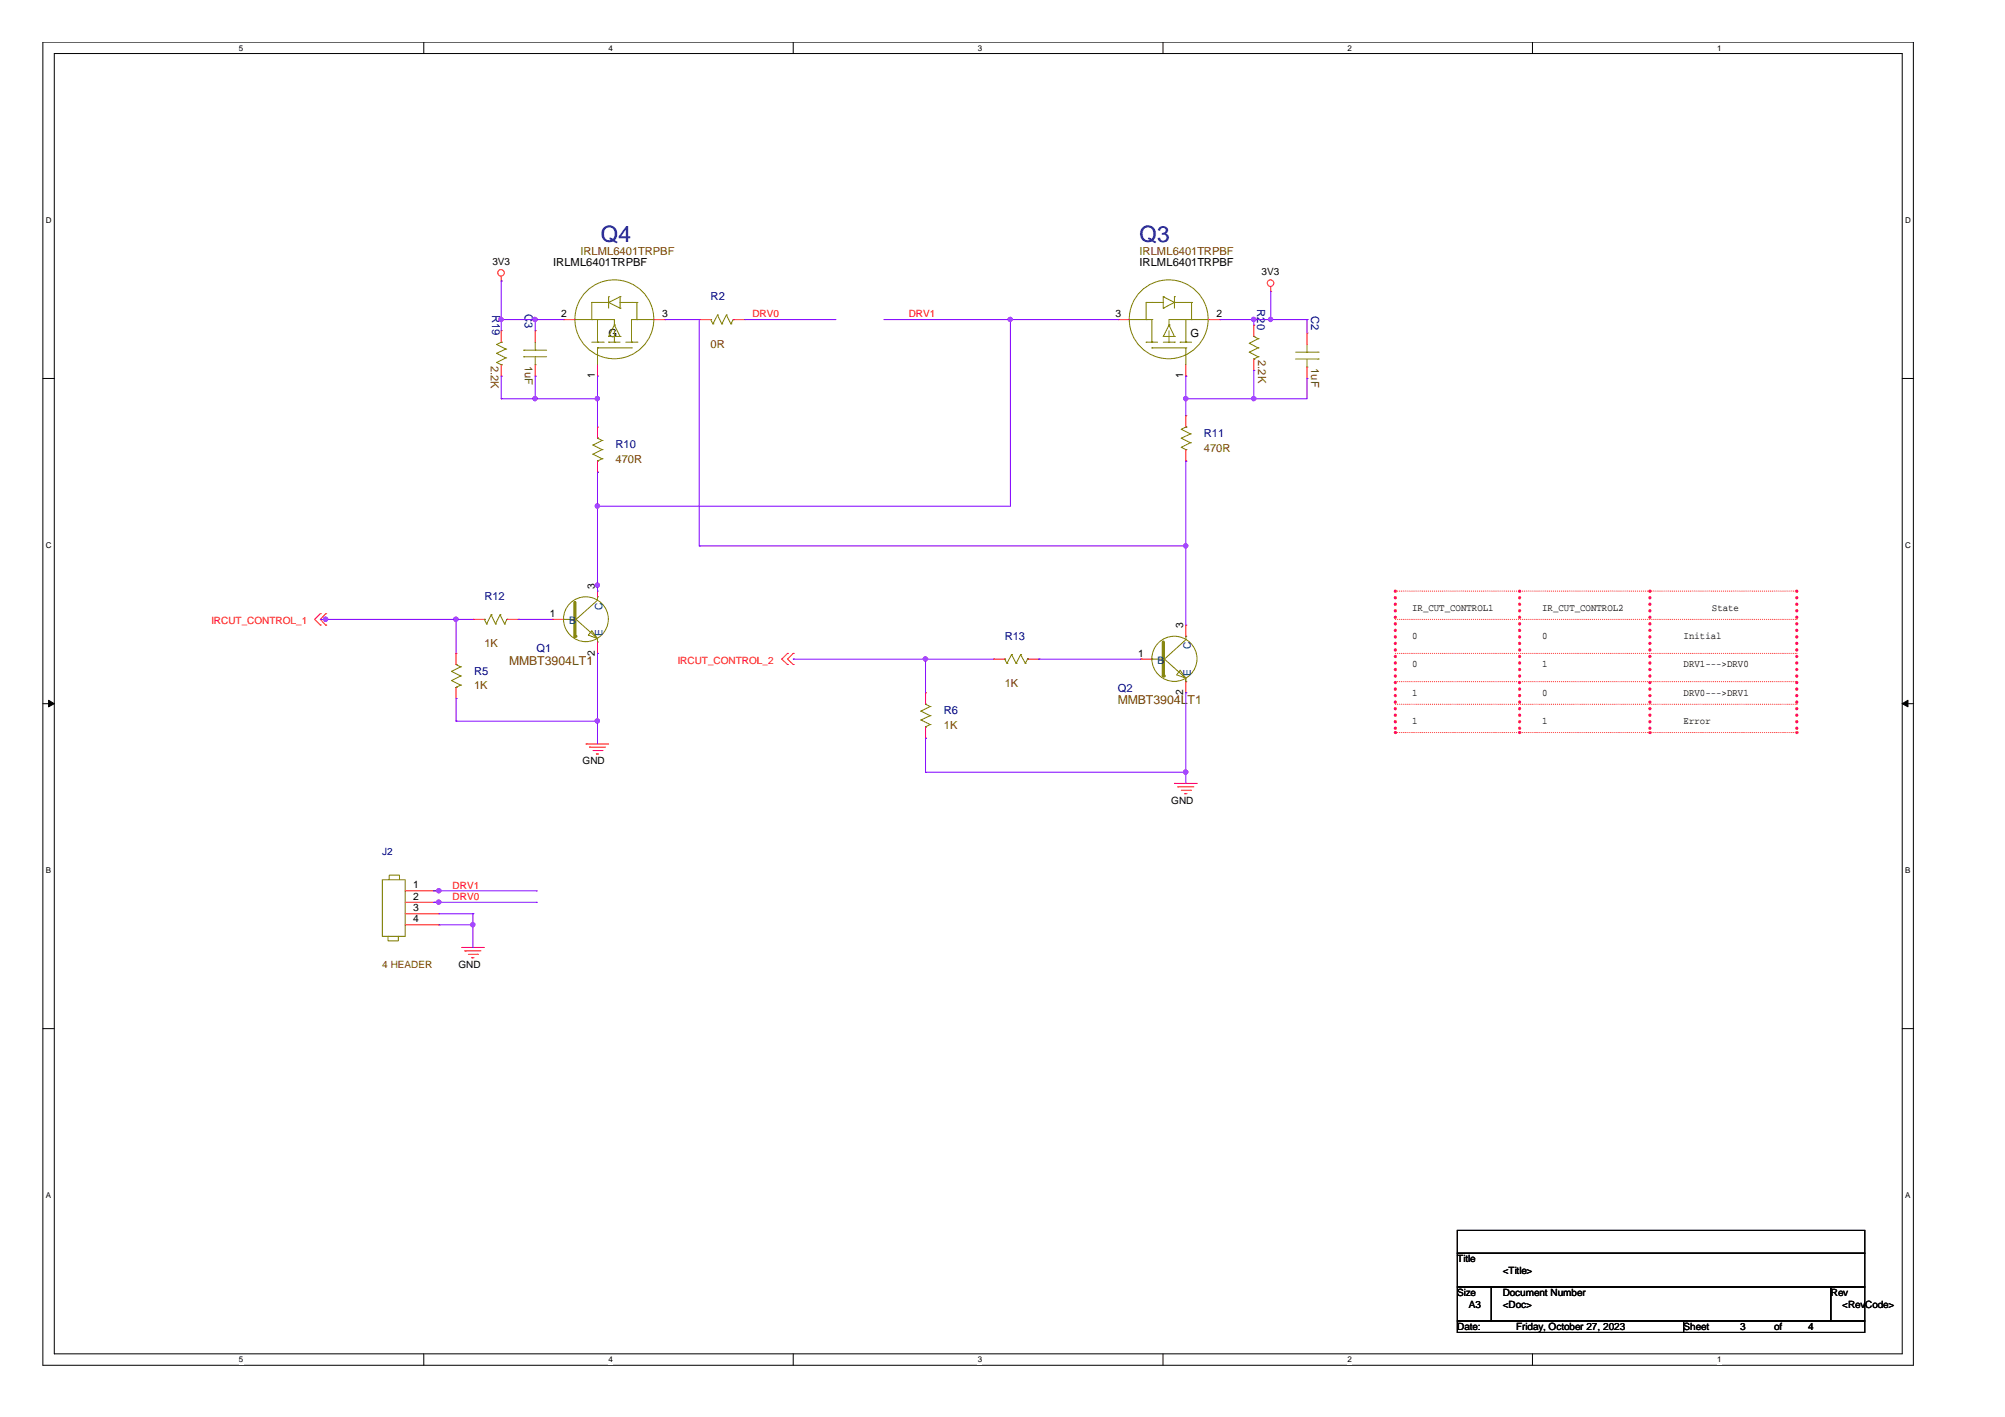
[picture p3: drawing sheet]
<svg xmlns="http://www.w3.org/2000/svg" width="297mm" height="210mm" viewBox="0 0 297 210" stroke-linecap="round" stroke-linejoin="round" font-family="sans-serif">
<path d="M6.3 6.2h277.2v196h-277.2zM8 7.9h273.8v192.6h-273.8z" fill="none" stroke="#000" stroke-width=".15"/>
<g fill="#fff">
<path d="M35.4 6.4h.6v1.4h-.6z"/>
<path d="M35.4 200.7h.6v1.4h-.6z"/>
</g>
<path d="M62.8 6.2v1.7M62.8 200.5v1.7" fill="none" stroke="#000" stroke-width=".15"/>
<g fill="#fff">
<path d="M90.1 6.4h.7v1.4h-.7z"/>
<path d="M90.1 200.7h.7v1.4h-.7z"/>
</g>
<path d="M117.5 6.2v1.7M117.5 200.5v1.7" fill="none" stroke="#000" stroke-width=".15"/>
<g fill="#fff">
<path d="M144.9 6.4h.6v1.4h-.6z"/>
<path d="M144.9 200.7h.6v1.4h-.6z"/>
</g>
<path d="M172.3 6.2v1.7M172.3 200.5v1.7" fill="none" stroke="#000" stroke-width=".15"/>
<g fill="#fff">
<path d="M199.6 6.4h.7v1.4h-.7z"/>
<path d="M199.6 200.7h.7v1.4h-.7z"/>
</g>
<path d="M227 6.2v1.7M227 200.5v1.7" fill="none" stroke="#000" stroke-width=".15"/>
<g fill="#fff">
<path d="M254.4 6.4h.6v1.4h-.6z"/>
<path d="M254.4 200.7h.6v1.4h-.6z"/>
<path d="M6.8 32h.8v1.3h-.8z"/>
<path d="M282.2 32h.9v1.3h-.9z"/>
<path d="M6.8 80.1h.8v1.4h-.8z"/>
<path d="M282.2 80.1h.9v1.4h-.9z"/>
</g>
<path d="M6.3 56.1h1.7M281.8 56.1h1.7" fill="none" stroke="#000" stroke-width=".15"/>
<g fill="#fff">
<path d="M6.8 128.3h.7v1.3h-.7z"/>
<path d="M282.2 128.3h.8v1.3h-.8z"/>
</g>
<path d="M6.3 104.2h1.7M281.8 104.2h1.7" fill="none" stroke="#000" stroke-width=".15"/>
<path d="M7.2 103.7l.8 .5-.8 .5zM281.8 104.2l.9-.5v1z" fill="#000" stroke="#000" stroke-width=".15"/>
<g fill="#fff">
<path d="M6.8 176.4h.7v1.4h-.7z"/>
<path d="M282.2 176.4h.8v1.4h-.8z"/>
</g>
<path d="M6.3 152.4h1.7M281.8 152.4h1.7" fill="none" stroke="#000" stroke-width=".15"/>
<path d="M206.7 87.6h59.5M266.2 87.6h.1" fill="none" stroke="#f00" stroke-width=".15" stroke-dasharray="0 .3"/>
<path d="M206.7 87.6v20.9" fill="none" stroke="#f00" stroke-width=".47" stroke-dasharray="0 .9"/>
<circle cx="206.7" cy="108.5" r=".23" fill="#f00" stroke-dasharray="0 .9"/>
<path d="M225.1 87.6v20.9" fill="none" stroke="#f00" stroke-width=".47" stroke-dasharray="0 .9"/>
<circle cx="225.1" cy="108.5" r=".23" fill="#f00" stroke-dasharray="0 .9"/>
<path d="M244.4 87.6v20.9" fill="none" stroke="#f00" stroke-width=".47" stroke-dasharray="0 .9"/>
<circle cx="244.4" cy="108.5" r=".23" fill="#f00" stroke-dasharray="0 .9"/>
<path d="M266.2 87.6v20.9" fill="none" stroke="#f00" stroke-width=".47" stroke-dasharray="0 .9"/>
<circle cx="266.2" cy="108.5" r=".23" fill="#f00" stroke-dasharray="0 .9"/>
<path d="M206.7 91.8h59.5M206.7 96.8h59.5M266.2 91.8h.1M266.2 96.8h.1M206.7 101h59.5M206.7 104.3h59.5M206.7 108.5h59.5M266.2 101h.1M266.2 104.3h.1M266.2 108.5h.1" fill="none" stroke="#f00" stroke-width=".15" stroke-dasharray="0 .3"/>
<g fill="none" stroke="#f00" stroke-width=".15">
<path d="M74.3 41.6h.1M74.3 41v.6M83.5 47.3h.1M83.5 47.3h1.7M88.5 55.7h.1M88.5 54v1.7M96.9 47.3h1.7M98.6 47.3h.1M165.6 47.3h.1M165.6 47.3h1.7M175.7 55.7h.1M175.7 54v1.7"/>
<path d="M179 47.3h1.7M180.7 47.3h.1M185.8 48.1h.1M185.8 54.9h.1M185.8 48.1v1.7M185.8 53.2v1.7M188.3 43.2h.1M188.3 42.5v.7M88.5 69.9h.1M88.5 63.3h.1M88.5 63.3v1.6M88.5 68.3v1.6"/>
<path d="M175.7 68.3h.1M175.7 61.6h.1M175.7 61.6v1.7M175.7 66.6v1.7M47.5 90.9h.1M47.5 92.6h.1M47.5 90.9l-.9 .9 .9 .8M48.3 90.9h.1M48.3 92.6h.1M48.3 90.9l-.8 .9 .8 .8M116.7 96.8h.1M116.7 98.4h.1"/>
<path d="M116.7 96.8l-.9 .8 .9 .8M117.5 96.8h.1M117.5 98.4h.1M117.5 96.8l-.8 .8 .8 .8M147.2 97.6h.1M147.2 97.6h1.6M152.2 97.6h1.7M153.9 97.6h.1M86.8 110.2h.1M86.8 110.2h3.4M87.3 110.7h.1M87.3 110.7h2.4"/>
<path d="M87.8 111.2h1.4M88.3 111.7h.1M88.3 111.7h.4M89.2 111.2h.1M137.1 102.6h.1M137.1 109.4h.1M137.1 102.6v1.7M137.1 107.7v1.7M174 116h.1M174 116h3.4M174.5 116.6h.1M174.5 116.6h2.4"/>
<path d="M175 117.1h1.4M175.5 117.6h.1M175.5 117.6h.4M176.4 117.1h.1M60 132h5M60 133.7h5M60 135.4h5M60 137h5M65 132h.1M65 133.7h.1M65 135.4h.1M65 137h.1"/>
<path d="M68.4 140.3h.1M68.4 140.3h3.4M68.9 140.9h.1M68.9 140.9h2.3M69.4 141.4h1.3M69.9 141.9h.1M69.9 141.9h.3M70.7 141.4h.1"/>
<circle cx="74.2" cy="40.4" r=".49"/>
<circle cx="188.2" cy="41.9" r=".49"/>
</g>
<path d="M215.9 182.3h60.4v3.3h-60.4zM215.9 185.6h60.4v5h-60.4zM215.9 190.6h5v5.1h-5zM215.9 195.7h33.5v1.7h-33.5zM220.9 190.6h50.3v5.1h-50.3zM249.4 195.7h26.9v1.7h-26.9zM271.2 190.6h5.1v5.1h-5.1z" fill="none" stroke="#000" stroke-width=".15"/>
<g fill="none" stroke="#808000" stroke-width=".15">
<path d="M85.2 47.3h.1M85.2 47.3h5.8v.8M87.7 47.3h.1M87.7 44.8h.1M87.7 50.7h1.7M87.7 44.8h2.5M87.7 44.8v2.5M88.5 51.5h.1M88.5 47.3h.1M88.5 50.7h.1M88.5 47.3v3.4M88.5 51.5v2.5"/>
<path d="M88.5 51.5h5.1M89.4 50.7h.1M90.2 49.8h.1M90.2 50.7h.1M90.2 44h.1M90.2 44.8h.1M90.2 49.8h1.7M90.2 50.7h1.7M90.2 44v1.6M90.2 44.8l1.7 .8M91 48.1h.1M91 50.7h.1"/>
<path d="M91 49.8h.1M91 48.1l.9 1.7M91 48.1l-.8 1.7M91 49v1.7M91.9 49.8h.1M91.9 44h.1M91.9 45.6h.1M91.9 44l-1.7 .8M91.9 44v1.6M91.9 44.8h2.5M92.7 50.7h1.7M93.6 47.3h.1"/>
<path d="M93.6 51.5h.1M93.6 44.8h.1M93.6 50.7h.1M93.6 47.3h3.3M93.6 47.3v3.4M94.4 47.3h.1M94.4 44.8h.1M94.4 50.7h.1M94.4 44.8v2.5M167.3 47.3h3.3M169.8 47.3h.1M169.8 44.8h.1"/>
<path d="M169.8 50.7h.1M169.8 50.7h1.7M169.8 44.8h2.5M169.8 44.8v2.5M170.6 47.3h.1M170.6 51.5h.1M170.6 44.8h.1M170.6 50.7h.1M170.6 51.5h5.1M170.6 47.3v3.4M172.3 49.8h.1M172.3 44h.1"/>
<path d="M172.3 45.6h.1M172.3 49.8h1.7M172.3 50.7h1.7M172.3 44l1.7 .8M172.3 44v1.6M173.2 48.1h.1M173.2 50.7h.1M173.2 49.8h.1M173.2 48.1l-.9 1.7M173.2 48.1l.8 1.7M173.2 49v1.7M174 49.8h.1"/>
<path d="M174 50.7h.1M174 44h.1M174 44.8h.1M174 44.8h2.5M174 44v1.6M174 44.8l-1.7 .8M174.8 50.7h.1M174.8 50.7h1.7M175.7 51.5h.1M175.7 47.3h.1M175.7 50.7h.1M175.7 47.3v3.4"/>
<path d="M175.7 51.5v2.5M176.5 47.3h.1M176.5 44.8h.1M176.5 44.8v2.5M179 47.3h.1M179 47.3h-5.8v.8M185.1 52.2h.1M185.1 50.9h.1M185.1 50.9l1.3 .6M185.1 52.2l1.3 .6M185.8 53.2h.1M185.8 49.8h.1"/>
<path d="M185.8 49.8l.6 .4M186.4 50.2h.1M186.4 51.5h.1M186.4 52.8h.1M186.4 51.5l-1.3 .7M186.4 50.2l-1.3 .7M186.4 52.8l-.6 .4M87.8 65.9h.1M87.8 67.3h.1M87.8 65.9l1.4 .7M87.8 67.3l1.4 .7M88.5 64.9h.1"/>
<path d="M88.5 68.3h.1M88.5 64.9l.7 .3M89.2 68h.1M89.2 66.6h.1M89.2 65.2h.1M89.2 68l-.7 .3M89.2 66.6l-1.4 .7M89.2 65.2l-1.4 .7M175 66.3h.1M175 64.9h.1M175 63.6h.1M175 66.3l.7 .3"/>
<path d="M175 64.9l1.4 .7M175 63.6l1.4 .7M175.7 63.3h.1M175.7 66.6h.1M175.7 63.3l-.7 .3M176.4 64.3h.1M176.4 65.6h.1M176.4 64.3l-1.4 .6M176.4 65.6l-1.4 .7M83.5 91.8h.1M148.8 97.6h.1M148.8 97.6l.4 .7"/>
<path d="M149.2 98.3h.1M149.9 97h.1M149.9 97l-.7 1.3M149.9 97l.6 1.3M150.5 98.3h.1M151.2 97h.1M151.2 97l-.7 1.3M151.2 97l.7 1.3M151.9 98.3h.1M152.2 97.6h.1M152.2 97.6l-.3 .7M136.4 106.7h.1"/>
<path d="M136.4 105.3h.1M136.4 105.3l1.4 .7M136.4 106.7l1.4 .6M137.1 107.7h.1M137.1 104.3h.1M137.1 104.3l.7 .4M137.8 104.7h.1M137.8 106h.1M137.8 107.3h.1M137.8 106l-1.4 .7M137.8 104.7l-1.4 .6M137.8 107.3l-.7 .4"/>
<path d="M56.6 130.3h3.4v8.4h-3.4zM57.5 138.7v.7h1.5v-.7M57.7 130.3v-.7h1.5v.7"/>
<circle cx="91" cy="47.3" r="5.8"/>
<circle cx="173.1" cy="47.3" r="5.8"/>
</g>
<path d="M85.2 89.3v4.9" fill="none" stroke="#808000" stroke-width=".47"/>
<circle cx="85.2" cy="94.2" r=".23" fill="#808000"/>
<g fill="none" stroke="#808000" stroke-width=".15">
<path d="M73.6 51h.1M73.6 52.3h.1M73.6 53.7h.1M73.6 52.3l1.3 .7M73.6 51l1.3 .7M73.6 53.7l.7 .3M74.3 54h.1M74.3 50.7h.1M74.3 50.7l-.7 .3M74.9 53h.1M74.9 51.7h.1M74.9 51.7l-1.3 .6"/>
<path d="M74.9 53l-1.3 .7M77.6 52.8h.1M77.6 51.9h.1M77.6 52.8h3.4M77.6 51.9h3.4M79.3 54h.1M79.3 51.9h.1M79.3 50.7v1.2M79.3 52.8v1.2M105.3 47.3h.1M105.3 47.3l.3 .7M105.6 48h.1"/>
<path d="M106.3 46.7h.1M106.3 46.7l-.7 1.3M106.3 46.7l.6 1.3M106.9 48h.1M107.6 46.7h.1M107.6 46.7l-.7 1.3M107.6 46.7l.7 1.3M108.3 48h.1M108.6 47.3h.1M108.6 47.3l-.3 .7M191.9 53.2h3.4M191.9 52.2h3.4"/>
<path d="M193.6 54.4h.1M193.6 52.2h.1M193.6 51v1.2M193.6 53.2v1.2M195.3 53.2h.1M195.3 52.2h.1M66.9 99.5h.1M66.9 99.5l1.3 .6M67.6 98.4h.1M67.6 98.4l.6 .4M68.2 98.8h.1M68.2 98.8l-1.3 .7"/>
<path d="M71.8 91.8h.1M71.8 91.8l.3 .6M72.1 92.4h.1M72.8 91.1h.1M72.8 91.1l-.7 1.3M72.8 91.1l.6 1.3M73.4 92.4h.1M74.1 91.1h.1M74.1 91.1l-.7 1.3M74.1 91.1l.7 1.3M74.8 92.4h.1M75.1 91.8h.1"/>
<path d="M75.1 91.8l-.3 .6M83.5 91.8h1.7M85.2 91.8h.1M87.7 93.4l.8 1.2-1.3-.5zM88.5 88.4v.5l-3.2 2.9 3.2 2.8M88.5 88.4h.1M88.5 95.1h.1M88.5 94.8v.1M88.5 94.6v.5M170.6 97.6h.1M66.9 100.8h.1M66.9 100.8l1.3 .7"/>
<path d="M67.6 101.8h.1M68.2 100.1h.1M68.2 101.5h.1M68.2 100.1l-1.3 .7M68.2 101.5l-.6 .3"/>
<circle cx="86.8" cy="91.7" r="3.3"/>
</g>
<g fill="none" stroke="#f00" stroke-width=".15">
<path d="M74.3 49h.1M74.3 55.7h.1M74.3 49v1.7M74.3 54v1.7M79.3 49h.1M79.3 55.7h.1M79.3 49v1.7M79.3 54v1.7M103.6 47.3h.1M103.6 47.3h1.7M108.6 47.3h1.7M110.3 47.3h.1"/>
<path d="M193.6 49.3h.1M193.6 56.1h.1M193.6 49.3v1.7M193.6 54.4v1.7M67.6 96.8h.1M67.6 96.8v1.6M70.1 91.8h.1M70.1 91.8h1.7M75.1 91.8h1.7M76.8 91.8h.1M81.8 91.8h.1M81.8 91.8h1.7"/>
<path d="M88.5 96.8h.1M88.5 86.7h.1M88.5 86.7v1.7M88.5 95.1v1.7M67.6 103.5h.1M67.6 101.8v1.7"/>
</g>
<path d="M172.3 95.1v5" fill="none" stroke="#808000" stroke-width=".47"/>
<circle cx="172.3" cy="100.1" r=".23" fill="#808000"/>
<g fill="none" stroke="#808000" stroke-width=".15">
<path d="M170.6 97.6h1.7M172.3 97.6h.1M174.8 99.3l.9 1.2-1.4-.5zM175.7 94.2v.6l-3.2 2.8 3.2 2.9M175.7 94.2h.1M175.7 101h.1M175.7 100.6v.2M175.7 100.5v.5"/>
<circle cx="174" cy="97.6" r="3.3"/>
</g>
<path d="M169 97.6h.1M169 97.6h1.6M175.7 92.6h.1M175.7 92.6v1.6M175.7 102.6h.1M175.7 101v1.6" fill="none" stroke="#f00" stroke-width=".15"/>
<g fill="none" stroke="#8000ff" stroke-width=".15">
<path d="M74.3 41.6h.1M74.3 47.3h.1M74.3 55.7h.1M74.3 59.1h.1M74.3 41.6v7.4M74.3 55.7v3.4M74.3 47.3h9.2M74.3 59.1h14.2M79.3 47.3h.1M79.3 55.7h.1M79.3 59.1h.1M79.3 47.3v1.7"/>
<path d="M79.3 55.7v3.4M88.5 55.7h.1M88.5 59.1h.1M88.5 55.7v7.6M98.6 47.3h.1M98.6 47.3h5M103.6 47.3h.1M103.6 47.3v33.6M110.3 47.3h13.4M123.7 47.3h.1M130.9 47.3h34.7M149.7 47.3h.1"/>
<path d="M149.7 47.3v27.7h-61.2M165.6 47.3h.1M175.7 55.7h.1M175.7 59.1h.1M175.7 55.7v5.9M180.7 47.3h12.9M185.8 47.3h.1M185.8 54.9h.1M185.8 59.1h.1M185.8 47.3v.8M185.8 54.9v4.2M188.3 47.3h.1"/>
<path d="M188.3 43.2v4.1M193.6 47.3h.1M193.6 56.1h.1M193.6 47.3v2M193.6 56.1v3h-17.9M88.5 69.9h.1M88.5 75h.1M88.5 69.9v17.7M175.7 68.3h.1M175.7 68.3v24.3M47.5 91.8h22.6M48.3 91.8h.1"/>
<path d="M67.6 91.8h.1M67.6 91.8v5M76.8 91.8h.1M76.8 91.8h5M88.5 86.7h.1M88.5 96.8h.1M88.5 87.6h.1M88.5 96.8v13.4M103.6 80.9h.1M103.6 80.9h72.1M117.5 97.6h.1M117.5 97.6h29.7"/>
<path d="M137.1 97.6h.1M137.1 97.6v5M153.9 97.6h.1M153.9 97.6h15.1M175.7 80.9h.1M67.6 103.5h.1M67.6 106.8h.1M67.6 103.5v3.3M67.6 106.8h20.9M88.5 106.8h.1M137.1 109.4h.1M137.1 114.4h.1"/>
<path d="M137.1 109.4v5M137.1 114.4h38.6M175.7 102.6h.1M175.7 114.4h.1M175.7 102.6v13.4M64.2 132h15.3M64.2 133.7h15.3M65 132h.1M65 133.7h.1M65 135.4h5.1M65 137h5.1M70.1 135.4h.1"/>
<path d="M70.1 137h.1M70.1 135.4v4.9M79.5 132h.1M79.5 133.7h.1M70.1 140.3h.1"/>
</g>
<g fill="#f0f" stroke="#f0f" stroke-width=".15">
<circle cx="188.2" cy="47.3" r=".32"/>
<circle cx="79.3" cy="47.3" r=".32"/>
<circle cx="74.2" cy="47.3" r=".32"/>
<circle cx="149.7" cy="47.3" r=".32"/>
<circle cx="185.7" cy="47.3" r=".32"/>
<circle cx="79.3" cy="59" r=".32"/>
<circle cx="88.5" cy="59" r=".32"/>
<circle cx="175.7" cy="59" r=".32"/>
<circle cx="185.7" cy="59" r=".32"/>
<circle cx="88.5" cy="86.7" r=".32"/>
<circle cx="88.5" cy="75" r=".32"/>
<circle cx="175.7" cy="80.8" r=".32"/>
<circle cx="137.1" cy="97.6" r=".32"/>
<circle cx="175.7" cy="114.4" r=".32"/>
<circle cx="67.5" cy="91.7" r=".32"/>
<circle cx="88.5" cy="106.8" r=".32"/>
<circle cx="48.2" cy="91.7" r=".32"/>
<circle cx="65" cy="131.9" r=".32"/>
<circle cx="65" cy="133.6" r=".32"/>
<circle cx="70" cy="137" r=".32"/>
</g>
<g font-size="3.3" fill="#000080">
<text x="89" y="35.9">Q4</text>
<text x="168.8" y="35.9">Q3</text>
</g>
<g font-size="1.8" fill="#804000">
<text x="75.4" y="98.4">MMBT3904LT1</text>
<text x="165.6" y="104.3">MMBT3904LT1</text>
</g>
<g font-size="1.7">
<text x="82" y="39.4">IRLML6401TRPBF</text>
<text x="168.8" y="39.4">IRLML6401TRPBF</text>
<text x="90.2" y="50">G</text>
<text x="176.4" y="50">G</text>
</g>
<g font-size="1.7" fill="#804000">
<text x="86" y="37.7">IRLML6401TRPBF</text>
<text x="168.8" y="37.7">IRLML6401TRPBF</text>
<text x="105.3" y="51.5">0R</text>
<text x="186.4" y="53.4" transform="rotate(90 186.4 53.4)">2.2K</text>
<text x="72.7" y="54.2" transform="rotate(90 72.7 54.2)">2.2K</text>
<text x="77.8" y="54.2" transform="rotate(90 77.8 54.2)">1uF</text>
<text x="194.3" y="54.5" transform="rotate(90 194.3 54.5)">1uF</text>
<text x="91.2" y="68.6">470R</text>
<text x="178.4" y="66.9">470R</text>
<text x="71.8" y="95.9">1K</text>
<text x="148.8" y="101.8">1K</text>
<text x="70.2" y="102.1">1K</text>
<text x="139.8" y="108">1K</text>
</g>
<g font-size="1.7" fill="#000080">
<text x="72.9" y="46.7" transform="rotate(90 72.9 46.7)">R19</text>
<text x="77.8" y="46.5" transform="rotate(90 77.8 46.5)">C3</text>
<text x="105.3" y="44.5">R2</text>
<text x="186.2" y="45.8" transform="rotate(90 186.2 45.8)">R20</text>
<text x="194.3" y="46.8" transform="rotate(90 194.3 46.8)">C2</text>
<text x="178.4" y="64.7">R11</text>
<text x="91.2" y="66.4">R10</text>
<text x="71.8" y="88.9">R12</text>
<text x="148.8" y="94.8">R13</text>
<text x="70.2" y="99.9">R5</text>
<text x="79.5" y="96.6">Q1</text>
<text x="139.8" y="105.8">R6</text>
<text x="165.6" y="102.5">Q2</text>
</g>
<g font-size="1.5">
<text x="72.9" y="39.3">3V3</text>
<text x="186.9" y="40.8">3V3</text>
<text x="83.1" y="47">2</text>
<text x="98.1" y="47">3</text>
<text x="165.3" y="47">3</text>
<text x="180.2" y="47">2</text>
<text x="88.1" y="56.1" transform="rotate(-90 88.1 56.1)">1</text>
<text x="175.3" y="56.1" transform="rotate(-90 175.3 56.1)">1</text>
<text x="88.1" y="87.2" transform="rotate(-90 88.1 87.2)">3</text>
<text x="81.4" y="91.4">1</text>
<text x="175.3" y="93.1" transform="rotate(-90 175.3 93.1)">3</text>
<text x="209.2" y="94.7">0</text>
<text x="209.2" y="90.5">IR_CUT_CONTROL1</text>
<text x="228.5" y="94.7">0</text>
<text x="228.5" y="90.5">IR_CUT_CONTROL2</text>
<text x="249.4" y="94.7">Initial</text>
<text x="253.6" y="90.5">State</text>
<text x="88.1" y="97.1" transform="rotate(-90 88.1 97.1)">2</text>
<text x="168.6" y="97.3">1</text>
<text x="209.2" y="98.9">0</text>
<text x="228.5" y="98.9">1</text>
<text x="249.4" y="98.9">DRV1---&gt;DRV0</text>
<text x="175.3" y="103" transform="rotate(-90 175.3 103)">2</text>
<text x="209.2" y="103.1">1</text>
<text x="209.2" y="107.2">1</text>
<text x="228.5" y="107.2">1</text>
<text x="228.5" y="103.1">0</text>
<text x="249.4" y="103.1">DRV0---&gt;DRV1</text>
<text x="249.4" y="107.2">Error</text>
<text x="86.3" y="113.2">GND</text>
<text x="173.5" y="119.1">GND</text>
<text x="61.2" y="131.6">1</text>
<text x="61.2" y="133.3">2</text>
<text x="61.2" y="135">3</text>
<text x="61.2" y="136.6">4</text>
<text x="67.9" y="143.4">GND</text>
<text x="215.9" y="187">Title</text>
<text x="215.9" y="192">Size</text>
<text x="222.6" y="192">Document Number</text>
<text x="222.6" y="188.7">&lt;Title&gt;</text>
<text x="271.2" y="192">Rev</text>
<text x="215.9" y="197">Date:</text>
<text x="217.6" y="193.7">A3</text>
<text x="222.6" y="193.7">&lt;Doc&gt;</text>
<text x="224.6" y="197">Friday, October 27, 2023</text>
<text x="249.4" y="197">Sheet</text>
<text x="257.8" y="197">3</text>
<text x="262.8" y="197">of</text>
<text x="267.9" y="197">4</text>
<text x="272.9" y="193.7">&lt;RevCode&gt;</text>
</g>
<g font-size="1.5" fill="#f00">
<text x="111.5" y="47">DRV0</text>
<text x="134.6" y="47">DRV1</text>
<text x="31.3" y="92.4">IRCUT_CONTROL_1</text>
<text x="100.4" y="98.3">IRCUT_CONTROL_2</text>
<text x="67.1" y="131.6">DRV1</text>
<text x="67.1" y="133.3">DRV0</text>
</g>
<g font-size="1.5" fill="#004080">
<text x="84.3" y="92.5">B</text>
<text x="89.2" y="94.2" transform="rotate(-90 89.2 94.2)">E</text>
<text x="89.2" y="90.4" transform="rotate(-90 89.2 90.4)">C</text>
<text x="171.5" y="98.4">B</text>
<text x="176.4" y="100.1" transform="rotate(-90 176.4 100.1)">E</text>
<text x="176.4" y="96.2" transform="rotate(-90 176.4 96.2)">C</text>
</g>
<text font-size="1.5" fill="#000080" x="56.6" y="126.6">J2</text>
<text font-size="1.5" fill="#804000" x="56.6" y="143.4">4 HEADER</text>
<g font-size="1.2">
<text x="35.4" y="7.5">5</text>
<text x="90.1" y="7.5">4</text>
<text x="144.9" y="7.5">3</text>
<text x="199.6" y="7.5">2</text>
<text x="254.4" y="7.5">1</text>
<text x="6.8" y="33.1">D</text>
<text x="282.2" y="33.1">D</text>
<text x="6.8" y="81.2">C</text>
<text x="282.2" y="81.2">C</text>
<text x="6.8" y="129.4">B</text>
<text x="282.2" y="129.4">B</text>
<text x="6.8" y="177.5">A</text>
<text x="282.2" y="177.5">A</text>
<text x="35.4" y="201.8">5</text>
<text x="90.1" y="201.8">4</text>
<text x="144.9" y="201.8">3</text>
<text x="199.6" y="201.8">2</text>
<text x="254.4" y="201.8">1</text>
</g>
</svg>
